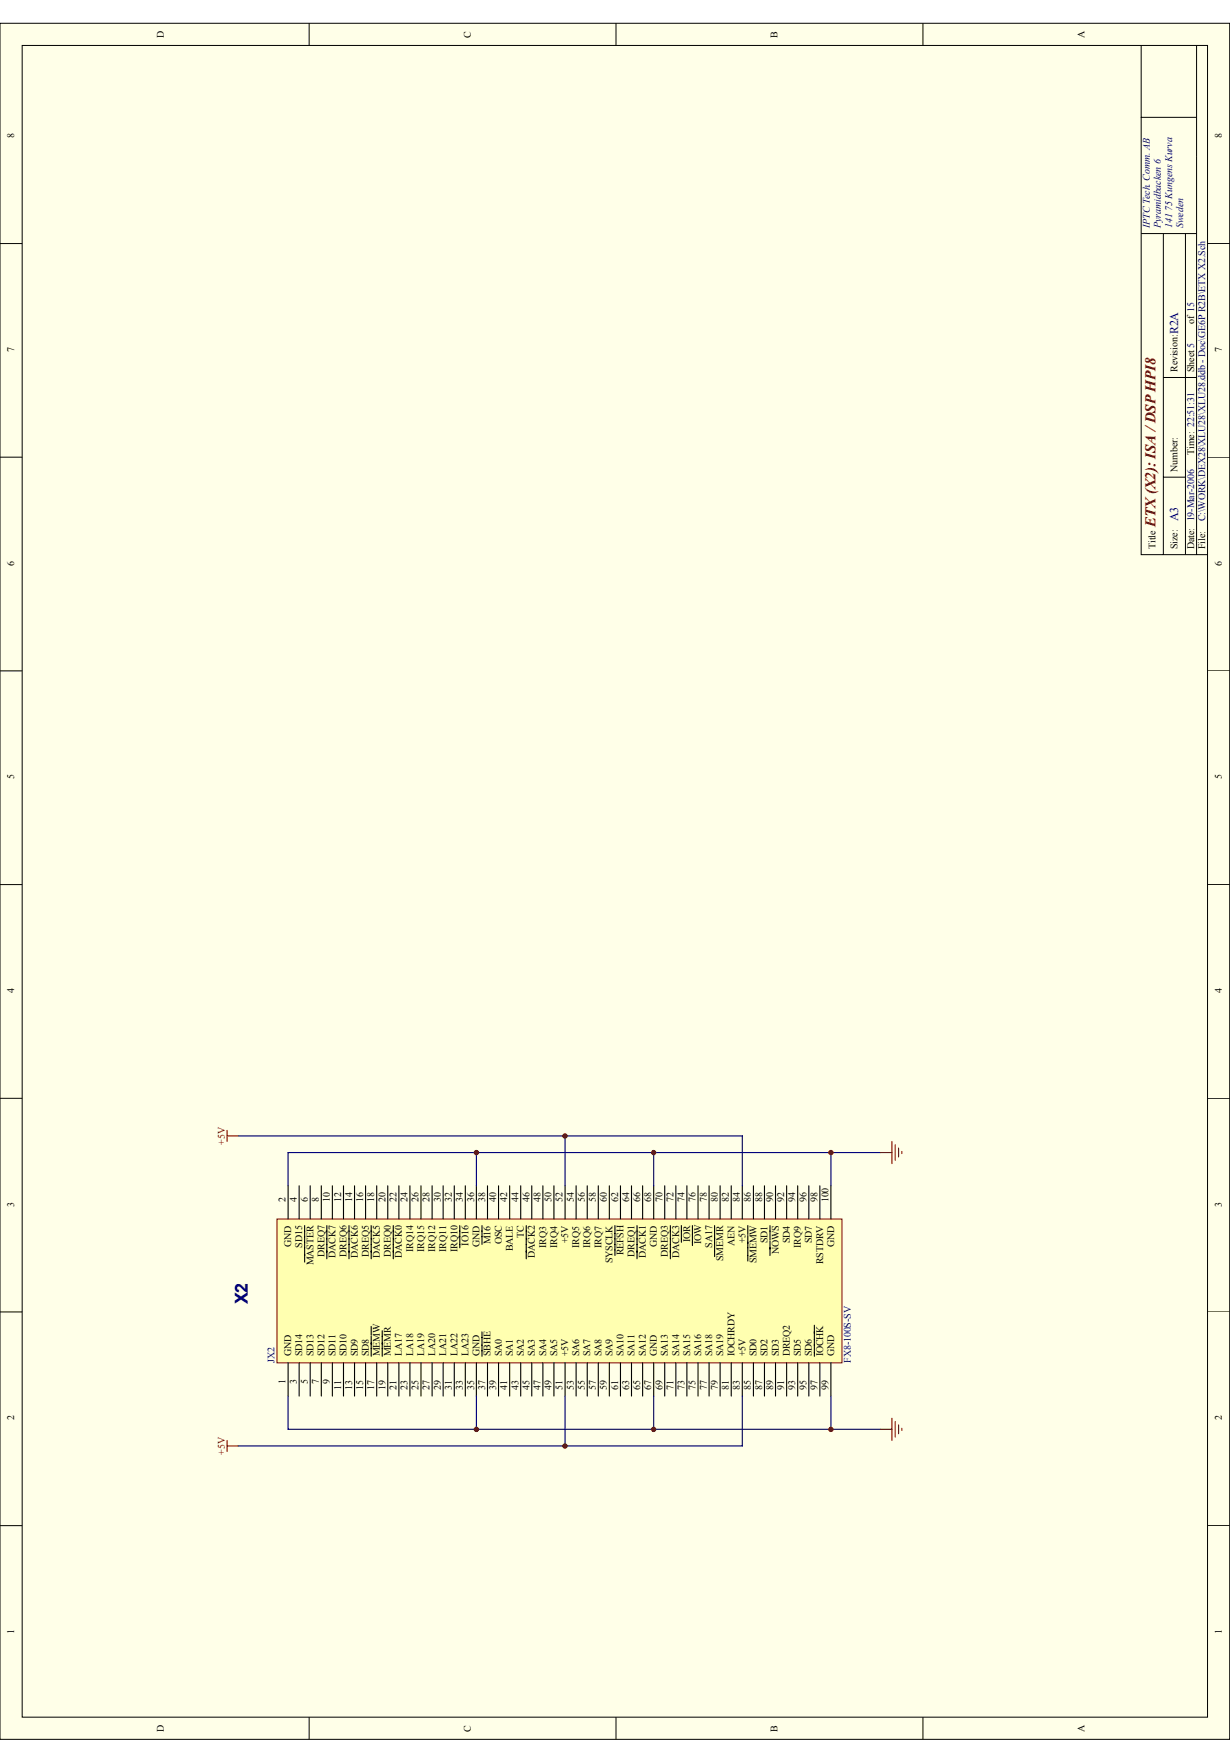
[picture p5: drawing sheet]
<svg xmlns="http://www.w3.org/2000/svg" width="297mm" height="420mm" viewBox="0 0 297 420" stroke-linecap="round" stroke-linejoin="round" font-family="sans-serif">
<path d="M0 5.6h297v414.4h-297z" fill="#ffffe8"/>
<g fill="none" stroke="#000" stroke-width=".24">
<path d="M0 5.6h297v414.4h-297zM5.4 11h286.2v403.6h-286.2zM74.7 5.6v5.4M148.8 5.6v5.4M222.9 5.6v5.4M275.6 11v17.3h13.4M289 11v122.9M275.6 28.3v105.6h16M0 58.8h5.4M275.6 56.4h13.4M280.9 56.4v77.5M286.3 56.4v77.5"/>
<path d="M291.6 58.8h5.4M280.9 91.2h8.1M0 110.4h5.4M280.9 115.2h5.4M291.6 110.4h5.4M0 162h5.4M291.6 162h5.4M0 213.6h5.4M291.6 213.6h5.4M0 265.2h5.4M291.6 265.2h5.4M0 316.8h5.4"/>
<path d="M291.6 316.8h5.4M0 368.4h5.4M291.6 368.4h5.4M74.7 414.6v5.4M148.8 414.6v5.4M222.9 414.6v5.4"/>
</g>
<path d="M66.9 294.4h136.4v34.7h-136.4z" fill="#ffffb0"/>
<path d="M66.9 294.4h136.4v34.7h-136.4z" fill="none" stroke="#800000" stroke-width=".24"/>
<g fill="none" stroke="#000" stroke-width=".27">
<path d="M69.6 286.3v8M72.2 286.3v8M73.6 295.9v8.9M74.9 286.3v8M77.6 286.3v8M78.9 295.9v8.1M80.3 286.3v8M83 286.3v8M84.3 295.9v8.1M85.6 286.3v8M88.3 286.3v8M89.6 295.9v8.1"/>
<path d="M91 286.3v8M93.6 286.3v8M95 295.9v8.1M96.3 286.3v8M99 286.3v8M101.7 286.3v8M104.4 286.3v8M107 286.3v8M109.7 286.3v8M111 295.9v5.4M112.4 286.3v8M115 286.3v8"/>
<path d="M116.4 295.9v4.6M117.7 286.3v8M120.4 286.3v8M123.1 286.3v8M125.8 286.3v8M127.1 295.9v8.1M128.4 286.3v8M131.1 286.3v8M133.8 286.3v8M136.5 286.3v8M139.1 286.3v8M141.8 286.3v8"/>
<path d="M144.5 286.3v8M147.2 286.3v8M148.5 295.9v7.3M149.8 286.3v8M152.5 286.3v8M153.8 295.9v8.1M155.2 286.3v8M157.9 286.3v8M160.5 286.3v8M161.9 295.9v8.1M163.2 286.3v8M164.5 295.9v4.1"/>
<path d="M165.9 286.3v8M167.2 295.9v4.9M168.6 286.3v8M171.2 286.3v8M172.6 295.9v7.5M173.9 286.3v8M176.6 286.3v8M179.3 286.3v8M180.6 295.9v2.2M180.6 298.4v6.1M181.9 286.3v8M184.6 286.3v8"/>
<path d="M185.9 295.9v3.5M185.9 299.7v3.5M187.3 286.3v8M190 286.3v8M192.6 286.3v8M195.3 286.3v8M198 286.3v8M200.7 286.3v8M69.6 329.1v8M72.2 329.1v8M74.9 329.1v8M77.6 329.1v8"/>
<path d="M80.3 329.1v8M83 329.1v8M85.6 329.1v8M88.3 329.1v8M89.6 320.3v2.1M89.6 322.7v4.8M91 329.1v8M92.3 321.3v6.2M93.6 329.1v8M96.3 329.1v8M99 329.1v8M101.7 329.1v8"/>
<path d="M104.4 329.1v8M107 329.1v8M109.7 329.1v8M112.4 329.1v8M115 329.1v8M116.4 321.6v5.9M117.7 329.1v8M120.4 329.1v8M123.1 329.1v8M125.8 329.1v8M128.4 329.1v8M131.1 329.1v8"/>
<path d="M133.8 329.1v8M136.5 329.1v8M139.1 329.1v8M141.8 329.1v8M144.5 329.1v8M147.2 329.1v8M149.8 329.1v8M152.5 329.1v8M155.2 329.1v8M157.9 329.1v8M160.5 329.1v8M163.2 329.1v8"/>
<path d="M165.9 329.1v8M168.6 329.1v8M171.2 329.1v8M173.9 329.1v8M176.6 329.1v8M179.3 329.1v8M181.9 329.1v8M184.6 329.1v8M187.3 329.1v8M190 329.1v8M192.6 329.1v8M195.3 329.1v8"/>
<path d="M196.7 320v7.5M198 329.1v8M200.7 329.1v8"/>
</g>
<path d="M57.5 274.3h121.8v12M115 278.3v8M136.5 274.3v12M157.9 278.3v8M200.7 278.3v8M212.7 278.3h-143.1v8M69.6 337.1v8h143.1M115 337.1v8M136.5 337.1v12.1M157.9 337.1v8M179.3 337.1v12.1h-121.8M200.7 337.1v8" fill="none" stroke="#000080" stroke-width=".27"/>
<g fill="none" stroke="#800000" stroke-width=".27">
<path d="M54.8 273v2.6M54.8 274.3h2.7M212.7 278.3h2.7M215.4 275.6v5.4M216.2 276.4v3.8M217 277.2v2.2M217.8 278v.6M54.8 347.8v2.7M54.8 349.2h2.7M212.7 345.1h2.7M215.4 342.5v5.3M216.2 343.3v3.7"/>
<path d="M217 344.1v2.1M217.8 344.9v.5"/>
</g>
<g fill="#800000" stroke="#800000" stroke-width=".24">
<circle cx="115" cy="345.2" r=".53"/>
<circle cx="200.7" cy="345.2" r=".53"/>
<circle cx="200.7" cy="278.3" r=".53"/>
<circle cx="157.9" cy="278.3" r=".52"/>
<circle cx="157.9" cy="345.2" r=".52"/>
<circle cx="115" cy="278.3" r=".53"/>
<circle cx="136.4" cy="349.2" r=".53"/>
<circle cx="136.4" cy="274.3" r=".53"/>
</g>
<text font-size="4.3" fill="#000080" x="59.8" y="314.9" transform="rotate(-90 59.8 314.9)">X2</text>
<text font-size="3.6" fill="#800000" x="279.1" y="127.2" transform="rotate(-90 279.1 127.2)">ETX (X2): ISA / DSP HPI8</text>
<g font-size="2.9" fill="#000080">
<text x="284.5" y="80.7" transform="rotate(-90 284.5 80.7)">R2A</text>
<text x="284.5" y="125.9" transform="rotate(-90 284.5 125.9)">A3</text>
</g>
<g font-size="2.4">
<text x="39.6" y="9.1" transform="rotate(-90 39.6 9.1)">D</text>
<text x="113.7" y="9.1" transform="rotate(-90 113.7 9.1)">C</text>
<text x="187.8" y="9.1" transform="rotate(-90 187.8 9.1)">B</text>
<text x="261.9" y="9.1" transform="rotate(-90 261.9 9.1)">A</text>
<text x="3.4" y="33.4" transform="rotate(-90 3.4 33.4)">8</text>
<text x="295.1" y="33.4" transform="rotate(-90 295.1 33.4)">8</text>
<text x="288.4" y="78.3" transform="rotate(-90 288.4 78.3)">of 15</text>
<text x="3.4" y="85" transform="rotate(-90 3.4 85)">7</text>
<text x="284.4" y="89.8" transform="rotate(-90 284.4 89.8)">Revision:</text>
<text x="288.4" y="89.8" transform="rotate(-90 288.4 89.8)">Sheet 5</text>
<text x="295.1" y="85" transform="rotate(-90 295.1 85)">7</text>
<text x="284.4" y="113.9" transform="rotate(-90 284.4 113.9)">Number:</text>
<text x="288.4" y="109.9" transform="rotate(-90 288.4 109.9)">Time: 22:51:31</text>
<text x="3.4" y="136.6" transform="rotate(-90 3.4 136.6)">6</text>
<text x="279" y="132.6" transform="rotate(-90 279 132.6)">Title</text>
<text x="284.4" y="132.6" transform="rotate(-90 284.4 132.6)">Size:</text>
<text x="288.4" y="132.6" transform="rotate(-90 288.4 132.6)">Date: 19-Mar-2006</text>
<text x="291.1" y="132.6" transform="rotate(-90 291.1 132.6)">File:</text>
<text x="295.1" y="136.6" transform="rotate(-90 295.1 136.6)">6</text>
<text x="3.4" y="188.2" transform="rotate(-90 3.4 188.2)">5</text>
<text x="295.1" y="188.2" transform="rotate(-90 295.1 188.2)">5</text>
<text x="3.4" y="239.8" transform="rotate(-90 3.4 239.8)">4</text>
<text x="295.1" y="239.8" transform="rotate(-90 295.1 239.8)">4</text>
<text x="3.4" y="291.4" transform="rotate(-90 3.4 291.4)">3</text>
<text x="69" y="290.3" transform="rotate(-90 69 290.3)">2</text>
<text x="71.7" y="290.3" transform="rotate(-90 71.7 290.3)">4</text>
<text x="74.3" y="290.3" transform="rotate(-90 74.3 290.3)">6</text>
<text x="77" y="290.3" transform="rotate(-90 77 290.3)">8</text>
<text x="79.7" y="290.3" transform="rotate(-90 79.7 290.3)">10</text>
<text x="82.4" y="290.3" transform="rotate(-90 82.4 290.3)">12</text>
<text x="85" y="290.3" transform="rotate(-90 85 290.3)">14</text>
<text x="87.7" y="290.3" transform="rotate(-90 87.7 290.3)">16</text>
<text x="90.4" y="290.3" transform="rotate(-90 90.4 290.3)">18</text>
<text x="93.1" y="290.3" transform="rotate(-90 93.1 290.3)">20</text>
<text x="95.7" y="290.3" transform="rotate(-90 95.7 290.3)">22</text>
<text x="98.4" y="290.3" transform="rotate(-90 98.4 290.3)">24</text>
<text x="101.1" y="290.3" transform="rotate(-90 101.1 290.3)">26</text>
<text x="103.8" y="290.3" transform="rotate(-90 103.8 290.3)">28</text>
<text x="106.4" y="290.3" transform="rotate(-90 106.4 290.3)">30</text>
<text x="109.1" y="290.3" transform="rotate(-90 109.1 290.3)">32</text>
<text x="111.8" y="290.3" transform="rotate(-90 111.8 290.3)">34</text>
<text x="114.5" y="290.3" transform="rotate(-90 114.5 290.3)">36</text>
<text x="117.1" y="290.3" transform="rotate(-90 117.1 290.3)">38</text>
<text x="119.8" y="290.3" transform="rotate(-90 119.8 290.3)">40</text>
<text x="122.5" y="290.3" transform="rotate(-90 122.5 290.3)">42</text>
<text x="125.2" y="290.3" transform="rotate(-90 125.2 290.3)">44</text>
<text x="127.8" y="290.3" transform="rotate(-90 127.8 290.3)">46</text>
<text x="130.5" y="290.3" transform="rotate(-90 130.5 290.3)">48</text>
<text x="133.2" y="290.3" transform="rotate(-90 133.2 290.3)">50</text>
<text x="135.9" y="290.3" transform="rotate(-90 135.9 290.3)">52</text>
<text x="138.6" y="290.3" transform="rotate(-90 138.6 290.3)">54</text>
<text x="141.2" y="290.3" transform="rotate(-90 141.2 290.3)">56</text>
<text x="143.9" y="290.3" transform="rotate(-90 143.9 290.3)">58</text>
<text x="146.6" y="290.3" transform="rotate(-90 146.6 290.3)">60</text>
<text x="149.2" y="290.3" transform="rotate(-90 149.2 290.3)">62</text>
<text x="151.9" y="290.3" transform="rotate(-90 151.9 290.3)">64</text>
<text x="154.6" y="290.3" transform="rotate(-90 154.6 290.3)">66</text>
<text x="157.3" y="290.3" transform="rotate(-90 157.3 290.3)">68</text>
<text x="160" y="290.3" transform="rotate(-90 160 290.3)">70</text>
<text x="162.6" y="290.3" transform="rotate(-90 162.6 290.3)">72</text>
<text x="165.3" y="290.3" transform="rotate(-90 165.3 290.3)">74</text>
<text x="168" y="290.3" transform="rotate(-90 168 290.3)">76</text>
<text x="170.7" y="290.3" transform="rotate(-90 170.7 290.3)">78</text>
<text x="173.3" y="290.3" transform="rotate(-90 173.3 290.3)">80</text>
<text x="176" y="290.3" transform="rotate(-90 176 290.3)">82</text>
<text x="178.7" y="290.3" transform="rotate(-90 178.7 290.3)">84</text>
<text x="181.4" y="290.3" transform="rotate(-90 181.4 290.3)">86</text>
<text x="184" y="290.3" transform="rotate(-90 184 290.3)">88</text>
<text x="186.7" y="290.3" transform="rotate(-90 186.7 290.3)">90</text>
<text x="189.4" y="290.3" transform="rotate(-90 189.4 290.3)">92</text>
<text x="192.1" y="290.3" transform="rotate(-90 192.1 290.3)">94</text>
<text x="194.7" y="290.3" transform="rotate(-90 194.7 290.3)">96</text>
<text x="197.4" y="290.3" transform="rotate(-90 197.4 290.3)">98</text>
<text x="200.1" y="290.3" transform="rotate(-90 200.1 290.3)">100</text>
<text x="295.1" y="291.4" transform="rotate(-90 295.1 291.4)">3</text>
<text x="126.5" y="298.9" transform="rotate(-90 126.5 298.9)">TC</text>
<text x="166.6" y="300" transform="rotate(-90 166.6 300)">IOR</text>
<text x="70.3" y="301" transform="rotate(-90 70.3 301)">GND</text>
<text x="73" y="301.3" transform="rotate(-90 73 301.3)">SD15</text>
<text x="75.7" y="305.6" transform="rotate(-90 75.7 305.6)">MASTER</text>
<text x="78.4" y="303.4" transform="rotate(-90 78.4 303.4)">DREQ7</text>
<text x="81" y="303.7" transform="rotate(-90 81 303.7)">DACK7</text>
<text x="83.7" y="303.4" transform="rotate(-90 83.7 303.4)">DREQ6</text>
<text x="86.4" y="303.7" transform="rotate(-90 86.4 303.7)">DACK6</text>
<text x="89" y="303.4" transform="rotate(-90 89 303.4)">DREQ5</text>
<text x="91.7" y="303.7" transform="rotate(-90 91.7 303.7)">DACK5</text>
<text x="94.4" y="303.4" transform="rotate(-90 94.4 303.4)">DREQ0</text>
<text x="97.1" y="303.7" transform="rotate(-90 97.1 303.7)">DACK0</text>
<text x="99.8" y="302.4" transform="rotate(-90 99.8 302.4)">IRQ14</text>
<text x="102.4" y="302.4" transform="rotate(-90 102.4 302.4)">IRQ15</text>
<text x="105.1" y="302.4" transform="rotate(-90 105.1 302.4)">IRQ12</text>
<text x="107.8" y="302.4" transform="rotate(-90 107.8 302.4)">IRQ11</text>
<text x="110.4" y="302.4" transform="rotate(-90 110.4 302.4)">IRQ10</text>
<text x="113.1" y="300.8" transform="rotate(-90 113.1 300.8)">IO16</text>
<text x="115.8" y="301" transform="rotate(-90 115.8 301)">GND</text>
<text x="118.5" y="300.5" transform="rotate(-90 118.5 300.5)">M16</text>
<text x="121.2" y="300.5" transform="rotate(-90 121.2 300.5)">OSC</text>
<text x="123.8" y="302.1" transform="rotate(-90 123.8 302.1)">BALE</text>
<text x="129.2" y="303.7" transform="rotate(-90 129.2 303.7)">DACK2</text>
<text x="131.9" y="301.3" transform="rotate(-90 131.9 301.3)">IRQ3</text>
<text x="134.5" y="301.3" transform="rotate(-90 134.5 301.3)">IRQ4</text>
<text x="137.2" y="300.2" transform="rotate(-90 137.2 300.2)">+5V</text>
<text x="139.9" y="301.3" transform="rotate(-90 139.9 301.3)">IRQ5</text>
<text x="142.6" y="301.3" transform="rotate(-90 142.6 301.3)">IRQ6</text>
<text x="145.2" y="301.3" transform="rotate(-90 145.2 301.3)">IRQ7</text>
<text x="147.9" y="305" transform="rotate(-90 147.9 305)">SYSCLK</text>
<text x="150.6" y="303.2" transform="rotate(-90 150.6 303.2)">REFSH</text>
<text x="153.3" y="303.4" transform="rotate(-90 153.3 303.4)">DREQ1</text>
<text x="155.9" y="303.7" transform="rotate(-90 155.9 303.7)">DACK1</text>
<text x="158.6" y="301" transform="rotate(-90 158.6 301)">GND</text>
<text x="161.3" y="303.4" transform="rotate(-90 161.3 303.4)">DREQ3</text>
<text x="164" y="303.7" transform="rotate(-90 164 303.7)">DACK3</text>
<text x="169.3" y="300.5" transform="rotate(-90 169.3 300.5)">IOW</text>
<text x="172" y="301.3" transform="rotate(-90 172 301.3)">SA17</text>
<text x="174.7" y="304.5" transform="rotate(-90 174.7 304.5)">SMEMR</text>
<text x="177.4" y="300.8" transform="rotate(-90 177.4 300.8)">AEN</text>
<text x="180" y="300.2" transform="rotate(-90 180 300.2)">+5V</text>
<text x="182.7" y="305" transform="rotate(-90 182.7 305)">SMEMW</text>
<text x="185.4" y="300.2" transform="rotate(-90 185.4 300.2)">SD1</text>
<text x="188" y="302.9" transform="rotate(-90 188 302.9)">NOWS</text>
<text x="190.7" y="300.2" transform="rotate(-90 190.7 300.2)">SD4</text>
<text x="193.4" y="301.3" transform="rotate(-90 193.4 301.3)">IRQ9</text>
<text x="196.1" y="300.2" transform="rotate(-90 196.1 300.2)">SD7</text>
<text x="198.8" y="305.3" transform="rotate(-90 198.8 305.3)">RSTDRV</text>
<text x="201.4" y="301" transform="rotate(-90 201.4 301)">GND</text>
<text x="70.3" y="327.5" transform="rotate(-90 70.3 327.5)">GND</text>
<text x="73" y="327.5" transform="rotate(-90 73 327.5)">SD14</text>
<text x="75.7" y="327.5" transform="rotate(-90 75.7 327.5)">SD13</text>
<text x="78.4" y="327.5" transform="rotate(-90 78.4 327.5)">SD12</text>
<text x="81" y="327.5" transform="rotate(-90 81 327.5)">SD11</text>
<text x="83.7" y="327.5" transform="rotate(-90 83.7 327.5)">SD10</text>
<text x="86.4" y="327.5" transform="rotate(-90 86.4 327.5)">SD9</text>
<text x="89" y="327.5" transform="rotate(-90 89 327.5)">SD8</text>
<text x="91.7" y="327.5" transform="rotate(-90 91.7 327.5)">MEMW</text>
<text x="94.4" y="327.5" transform="rotate(-90 94.4 327.5)">MEMR</text>
<text x="97.1" y="327.5" transform="rotate(-90 97.1 327.5)">LA17</text>
<text x="99.8" y="327.5" transform="rotate(-90 99.8 327.5)">LA18</text>
<text x="102.4" y="327.5" transform="rotate(-90 102.4 327.5)">LA19</text>
<text x="105.1" y="327.5" transform="rotate(-90 105.1 327.5)">LA20</text>
<text x="107.8" y="327.5" transform="rotate(-90 107.8 327.5)">LA21</text>
<text x="110.4" y="327.5" transform="rotate(-90 110.4 327.5)">LA22</text>
<text x="113.1" y="327.5" transform="rotate(-90 113.1 327.5)">LA23</text>
<text x="115.8" y="327.5" transform="rotate(-90 115.8 327.5)">GND</text>
<text x="118.5" y="327.5" transform="rotate(-90 118.5 327.5)">SBHE</text>
<text x="121.2" y="327.5" transform="rotate(-90 121.2 327.5)">SA0</text>
<text x="123.8" y="327.5" transform="rotate(-90 123.8 327.5)">SA1</text>
<text x="126.5" y="327.5" transform="rotate(-90 126.5 327.5)">SA2</text>
<text x="129.2" y="327.5" transform="rotate(-90 129.2 327.5)">SA3</text>
<text x="131.9" y="327.5" transform="rotate(-90 131.9 327.5)">SA4</text>
<text x="134.5" y="327.5" transform="rotate(-90 134.5 327.5)">SA5</text>
<text x="137.2" y="327.5" transform="rotate(-90 137.2 327.5)">+5V</text>
<text x="139.9" y="327.5" transform="rotate(-90 139.9 327.5)">SA6</text>
<text x="142.6" y="327.5" transform="rotate(-90 142.6 327.5)">SA7</text>
<text x="145.2" y="327.5" transform="rotate(-90 145.2 327.5)">SA8</text>
<text x="147.9" y="327.5" transform="rotate(-90 147.9 327.5)">SA9</text>
<text x="150.6" y="327.5" transform="rotate(-90 150.6 327.5)">SA10</text>
<text x="153.3" y="327.5" transform="rotate(-90 153.3 327.5)">SA11</text>
<text x="155.9" y="327.5" transform="rotate(-90 155.9 327.5)">SA12</text>
<text x="158.6" y="327.5" transform="rotate(-90 158.6 327.5)">GND</text>
<text x="161.3" y="327.5" transform="rotate(-90 161.3 327.5)">SA13</text>
<text x="164" y="327.5" transform="rotate(-90 164 327.5)">SA14</text>
<text x="166.6" y="327.5" transform="rotate(-90 166.6 327.5)">SA15</text>
<text x="169.3" y="327.5" transform="rotate(-90 169.3 327.5)">SA16</text>
<text x="172" y="327.5" transform="rotate(-90 172 327.5)">SA18</text>
<text x="174.7" y="327.5" transform="rotate(-90 174.7 327.5)">SA19</text>
<text x="177.4" y="327.5" transform="rotate(-90 177.4 327.5)">IOCHRDY</text>
<text x="180" y="327.5" transform="rotate(-90 180 327.5)">+5V</text>
<text x="182.7" y="327.5" transform="rotate(-90 182.7 327.5)">SD0</text>
<text x="185.4" y="327.5" transform="rotate(-90 185.4 327.5)">SD2</text>
<text x="188" y="327.5" transform="rotate(-90 188 327.5)">SD3</text>
<text x="190.7" y="327.5" transform="rotate(-90 190.7 327.5)">DREQ2</text>
<text x="193.4" y="327.5" transform="rotate(-90 193.4 327.5)">SD5</text>
<text x="196.1" y="327.5" transform="rotate(-90 196.1 327.5)">SD6</text>
<text x="198.8" y="327.5" transform="rotate(-90 198.8 327.5)">IOCHK</text>
<text x="201.4" y="327.5" transform="rotate(-90 201.4 327.5)">GND</text>
<text x="69" y="334.2" transform="rotate(-90 69 334.2)">1</text>
<text x="71.7" y="334.2" transform="rotate(-90 71.7 334.2)">3</text>
<text x="74.3" y="334.2" transform="rotate(-90 74.3 334.2)">5</text>
<text x="77" y="334.2" transform="rotate(-90 77 334.2)">7</text>
<text x="79.7" y="334.2" transform="rotate(-90 79.7 334.2)">9</text>
<text x="82.4" y="335.5" transform="rotate(-90 82.4 335.5)">11</text>
<text x="85" y="335.5" transform="rotate(-90 85 335.5)">13</text>
<text x="87.7" y="335.5" transform="rotate(-90 87.7 335.5)">15</text>
<text x="90.4" y="335.5" transform="rotate(-90 90.4 335.5)">17</text>
<text x="93.1" y="335.5" transform="rotate(-90 93.1 335.5)">19</text>
<text x="95.7" y="335.5" transform="rotate(-90 95.7 335.5)">21</text>
<text x="98.4" y="335.5" transform="rotate(-90 98.4 335.5)">23</text>
<text x="101.1" y="335.5" transform="rotate(-90 101.1 335.5)">25</text>
<text x="103.8" y="335.5" transform="rotate(-90 103.8 335.5)">27</text>
<text x="106.4" y="335.5" transform="rotate(-90 106.4 335.5)">29</text>
<text x="109.1" y="335.5" transform="rotate(-90 109.1 335.5)">31</text>
<text x="111.8" y="335.5" transform="rotate(-90 111.8 335.5)">33</text>
<text x="114.5" y="335.5" transform="rotate(-90 114.5 335.5)">35</text>
<text x="117.1" y="335.5" transform="rotate(-90 117.1 335.5)">37</text>
<text x="119.8" y="335.5" transform="rotate(-90 119.8 335.5)">39</text>
<text x="122.5" y="335.5" transform="rotate(-90 122.5 335.5)">41</text>
<text x="125.2" y="335.5" transform="rotate(-90 125.2 335.5)">43</text>
<text x="127.8" y="335.5" transform="rotate(-90 127.8 335.5)">45</text>
<text x="130.5" y="335.5" transform="rotate(-90 130.5 335.5)">47</text>
<text x="133.2" y="335.5" transform="rotate(-90 133.2 335.5)">49</text>
<text x="135.9" y="335.5" transform="rotate(-90 135.9 335.5)">51</text>
<text x="138.6" y="335.5" transform="rotate(-90 138.6 335.5)">53</text>
<text x="141.2" y="335.5" transform="rotate(-90 141.2 335.5)">55</text>
<text x="143.9" y="335.5" transform="rotate(-90 143.9 335.5)">57</text>
<text x="146.6" y="335.5" transform="rotate(-90 146.6 335.5)">59</text>
<text x="149.2" y="335.5" transform="rotate(-90 149.2 335.5)">61</text>
<text x="151.9" y="335.5" transform="rotate(-90 151.9 335.5)">63</text>
<text x="154.6" y="335.5" transform="rotate(-90 154.6 335.5)">65</text>
<text x="157.3" y="335.5" transform="rotate(-90 157.3 335.5)">67</text>
<text x="160" y="335.5" transform="rotate(-90 160 335.5)">69</text>
<text x="162.6" y="335.5" transform="rotate(-90 162.6 335.5)">71</text>
<text x="165.3" y="335.5" transform="rotate(-90 165.3 335.5)">73</text>
<text x="168" y="335.5" transform="rotate(-90 168 335.5)">75</text>
<text x="170.7" y="335.5" transform="rotate(-90 170.7 335.5)">77</text>
<text x="173.3" y="335.5" transform="rotate(-90 173.3 335.5)">79</text>
<text x="176" y="335.5" transform="rotate(-90 176 335.5)">81</text>
<text x="178.7" y="335.5" transform="rotate(-90 178.7 335.5)">83</text>
<text x="181.4" y="335.5" transform="rotate(-90 181.4 335.5)">85</text>
<text x="184" y="335.5" transform="rotate(-90 184 335.5)">87</text>
<text x="186.7" y="335.5" transform="rotate(-90 186.7 335.5)">89</text>
<text x="189.4" y="335.5" transform="rotate(-90 189.4 335.5)">91</text>
<text x="192.1" y="335.5" transform="rotate(-90 192.1 335.5)">93</text>
<text x="194.7" y="335.5" transform="rotate(-90 194.7 335.5)">95</text>
<text x="197.4" y="335.5" transform="rotate(-90 197.4 335.5)">97</text>
<text x="200.1" y="335.5" transform="rotate(-90 200.1 335.5)">99</text>
<text x="3.4" y="343" transform="rotate(-90 3.4 343)">2</text>
<text x="295.1" y="343" transform="rotate(-90 295.1 343)">2</text>
<text x="3.4" y="394.6" transform="rotate(-90 3.4 394.6)">1</text>
<text x="295.1" y="394.6" transform="rotate(-90 295.1 394.6)">1</text>
<text x="39.6" y="418.1" transform="rotate(-90 39.6 418.1)">D</text>
<text x="113.7" y="418.1" transform="rotate(-90 113.7 418.1)">C</text>
<text x="187.8" y="418.1" transform="rotate(-90 187.8 418.1)">B</text>
<text x="261.9" y="418.1" transform="rotate(-90 261.9 418.1)">A</text>
</g>
<g font-size="2.4" fill="#000080">
<text x="277.7" y="55.1" transform="rotate(-90 277.7 55.1)">IPTC Tech. Comm. AB</text>
<text x="280.4" y="55.1" transform="rotate(-90 280.4 55.1)">Pyramidbacken 6</text>
<text x="283" y="55.1" transform="rotate(-90 283 55.1)">141 75 Kungens Kurva</text>
<text x="285.7" y="55.1" transform="rotate(-90 285.7 55.1)">Sweden</text>
<text x="291.1" y="125.9" transform="rotate(-90 291.1 125.9)">C:\WORK\DEX28\XLU28\XLU28.ddb - Doc\GE6P R2B\ETX X2.Sch</text>
<text x="66.3" y="329.1" transform="rotate(-90 66.3 329.1)">JX2</text>
<text x="205.4" y="329.1" transform="rotate(-90 205.4 329.1)">FX8-100S-SV</text>
</g>
<g font-size="2.4" fill="#800000">
<text x="54.3" y="276.4" transform="rotate(-90 54.3 276.4)">+5V</text>
<text x="54.3" y="351.3" transform="rotate(-90 54.3 351.3)">+5V</text>
</g>
</svg>
